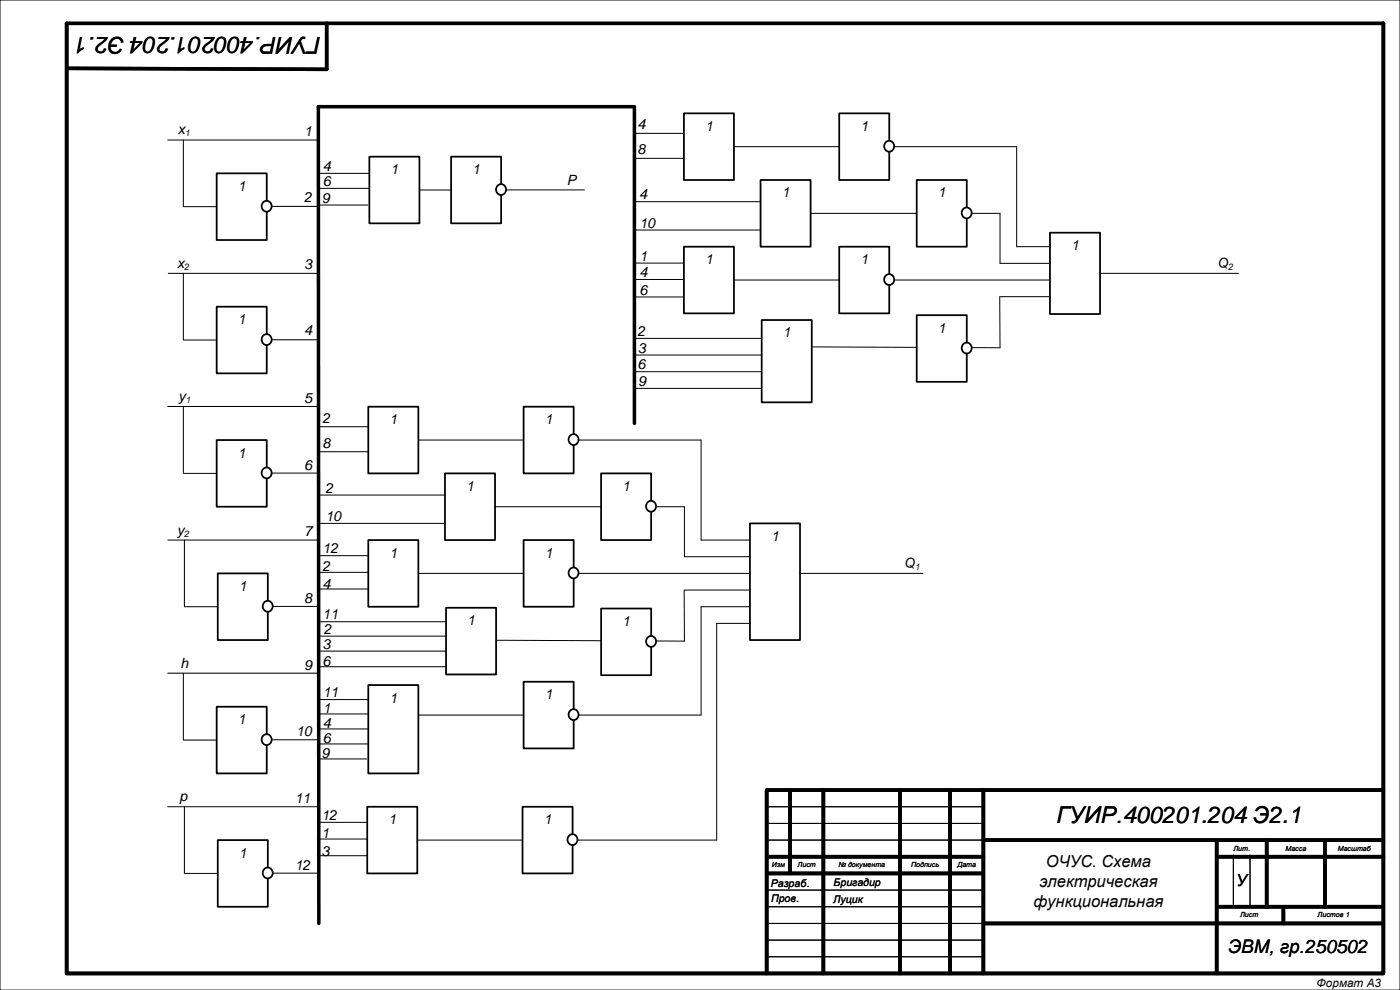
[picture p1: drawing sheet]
<svg xmlns="http://www.w3.org/2000/svg" width="420mm" height="297mm" viewBox="0 0 420 297" stroke-linecap="round" stroke-linejoin="round" font-family="sans-serif">
<path d="M0 0h420v297h-420zM230 242h65M230 247h65M230 252h65M370 256.5v15.5M375 256.5v15.5M230 267h65M230 272h65M230 277h65.1M230 282h65M230 287h65" fill="none" stroke="#000" stroke-width=".3"/>
<g fill="none" stroke="#000" stroke-width="1.1">
<path d="M20 7h395v285h-395zM98 7v13.8l-78-.3M95.5 32l.1 245M237 237v25M247 237v55M270 237v55M285 237v55M295 237v55M415 237h-185v55M230 257h65M295 252h120M365 252v40"/>
<path d="M365 257h50M380 252v20M397.5 252v20M230 262h65M295 277h120M365 272h50M385 272v5"/>
</g>
<path d="M110.8 47h15v20h-15z" fill-rule="evenodd" fill="#fff"/>
<path d="M110.8 47h15v20h-15z" fill="none" stroke="#000" stroke-width=".53"/>
<path d="M95.8 52h15M95.8 56.5h15M125.8 57h14.5" fill="none" stroke="#000" stroke-width=".3"/>
<path d="M110.5 122h15v20h-15z" fill-rule="evenodd" fill="#fff"/>
<path d="M110.5 122h15v20h-15z" fill="none" stroke="#000" stroke-width=".53"/>
<path d="M95.5 128h15M95.5 135.5h15M125.5 132h84.8" fill="none" stroke="#000" stroke-width=".3"/>
<path d="M65.3 172h15v20h-15z" fill-rule="evenodd" fill="#fff"/>
<path d="M65.3 172h15v20h-15z" fill="none" stroke="#000" stroke-width=".53"/>
<path d="M79.4 180.5a1.54 1.54 0 0 1 2.1 .4 1.54 1.54 0 0 1-.3 2.1 1.54 1.54 0 0 1-2.1-.2 1.74 1.74 0 0 1 .3-2.3z" fill-rule="evenodd" fill="#fff"/>
<path d="M79.4 180.5a1.54 1.54 0 0 1 2.1 .4 1.54 1.54 0 0 1-.3 2.1 1.54 1.54 0 0 1-2.1-.2 1.74 1.74 0 0 1 .3-2.3z" fill="none" stroke="#000" stroke-width=".53"/>
<path d="M50.3 42h45M50.5 82h44.8M50.3 121.9h44.9M50.3 162h45M55.3 162v20M55.5 182h9.8M81.8 181.9h13.5" fill="none" stroke="#000" stroke-width=".3"/>
<path d="M65 52h15v20h-15z" fill-rule="evenodd" fill="#fff"/>
<path d="M65 52h15v20h-15z" fill="none" stroke="#000" stroke-width=".53"/>
<circle cx="79.9" cy="61.8" r="1.57" fill="#fff"/>
<circle cx="79.9" cy="61.8" r="1.57" fill="none" stroke="#000" stroke-width=".53"/>
<path d="M55 42v20M55.2 62h9.8M81.5 61.9h13.5" fill="none" stroke="#000" stroke-width=".3"/>
<path d="M65 92h15v20h-15z" fill-rule="evenodd" fill="#fff"/>
<path d="M65 92h15v20h-15z" fill="none" stroke="#000" stroke-width=".53"/>
<circle cx="79.9" cy="101.8" r="1.58" fill="#fff"/>
<circle cx="79.9" cy="101.8" r="1.58" fill="none" stroke="#000" stroke-width=".53"/>
<path d="M55 82v20M55.2 102h9.8M81.5 101.9h13.5" fill="none" stroke="#000" stroke-width=".3"/>
<path d="M65 132h15v20h-15z" fill-rule="evenodd" fill="#fff"/>
<path d="M65 132h15v20h-15z" fill="none" stroke="#000" stroke-width=".53"/>
<circle cx="79.9" cy="141.8" r="1.57" fill="#fff"/>
<circle cx="79.9" cy="141.8" r="1.57" fill="none" stroke="#000" stroke-width=".53"/>
<path d="M55 122v20M55.2 142h9.8M81.5 141.9h13.5" fill="none" stroke="#000" stroke-width=".3"/>
<path d="M65.3 252h15v20h-15z" fill-rule="evenodd" fill="#fff"/>
<path d="M65.3 252h15v20h-15z" fill="none" stroke="#000" stroke-width=".53"/>
<circle cx="80.2" cy="261.8" r="1.57" fill="#fff"/>
<circle cx="80.2" cy="261.8" r="1.57" fill="none" stroke="#000" stroke-width=".53"/>
<path d="M50.3 201.9h44.9M50.3 242h45M55.3 242v20M55.5 262h9.8M81.8 261.9h13.5" fill="none" stroke="#000" stroke-width=".3"/>
<path d="M65 212h15v20h-15z" fill-rule="evenodd" fill="#fff"/>
<path d="M65 212h15v20h-15z" fill="none" stroke="#000" stroke-width=".53"/>
<circle cx="79.9" cy="221.8" r="1.57" fill="#fff"/>
<circle cx="79.9" cy="221.8" r="1.57" fill="none" stroke="#000" stroke-width=".53"/>
<path d="M95.3 61.5h15M55 202v20M55.2 222h9.8M81.5 221.9h13.5" fill="none" stroke="#000" stroke-width=".3"/>
<path d="M135.3 47h15v20h-15z" fill-rule="evenodd" fill="#fff"/>
<path d="M135.3 47h15v20h-15z" fill="none" stroke="#000" stroke-width=".53"/>
<circle cx="150.2" cy="56.8" r="1.58" fill="#fff"/>
<circle cx="150.2" cy="56.8" r="1.58" fill="none" stroke="#000" stroke-width=".53"/>
<path d="M151.8 57h23.5" fill="none" stroke="#000" stroke-width=".3"/>
<path d="M133.5 142h15v20h-15z" fill-rule="evenodd" fill="#fff"/>
<path d="M133.5 142h15v20h-15z" fill="none" stroke="#000" stroke-width=".53"/>
<path d="M95.3 148.5h38M95.3 157h38M148.5 152h56.8" fill="none" stroke="#000" stroke-width=".3"/>
<path d="M110.5 162h15v20h-15z" fill-rule="evenodd" fill="#fff"/>
<path d="M110.5 162h15v20h-15z" fill="none" stroke="#000" stroke-width=".53"/>
<path d="M95.5 176.7h15M95.5 171.7h15M95.5 166.7h15M125.5 172h99.5" fill="none" stroke="#000" stroke-width=".3"/>
<path d="M133.8 182.3h15v20h-15z" fill-rule="evenodd" fill="#fff"/>
<path d="M133.8 182.3h15v20h-15z" fill="none" stroke="#000" stroke-width=".53"/>
<path d="M95.3 186.5h38.5M95.3 190.8h38.5M95.3 195.3h38.5M148.8 192.1l56.5 .2M95.3 200h38.5" fill="none" stroke="#000" stroke-width=".3"/>
<path d="M157.1 122h15v20h-15z" fill-rule="evenodd" fill="#fff"/>
<path d="M157.1 122h15v20h-15z" fill="none" stroke="#000" stroke-width=".53"/>
<path d="M171.2 130.5a1.54 1.54 0 0 1 2.1 .4 1.54 1.54 0 0 1-.3 2.1 1.54 1.54 0 0 1-2.1-.2 1.74 1.74 0 0 1 .3-2.3z" fill-rule="evenodd" fill="#fff"/>
<path d="M171.2 130.5a1.54 1.54 0 0 1 2.1 .4 1.54 1.54 0 0 1-.3 2.1 1.54 1.54 0 0 1-2.1-.2 1.74 1.74 0 0 1 .3-2.3z" fill="none" stroke="#000" stroke-width=".53"/>
<path d="M180.3 142h15v20h-15z" fill-rule="evenodd" fill="#fff"/>
<path d="M180.3 142h15v20h-15z" fill="none" stroke="#000" stroke-width=".53"/>
<circle cx="195.2" cy="151.8" r="1.57" fill="#fff"/>
<circle cx="195.2" cy="151.8" r="1.57" fill="none" stroke="#000" stroke-width=".53"/>
<path d="M157.1 162h15v20h-15z" fill-rule="evenodd" fill="#fff"/>
<path d="M157.1 162h15v20h-15z" fill="none" stroke="#000" stroke-width=".53"/>
<circle cx="172" cy="171.8" r="1.57" fill="#fff"/>
<circle cx="172" cy="171.8" r="1.57" fill="none" stroke="#000" stroke-width=".53"/>
<path d="M180.3 182.5h15.1v20h-15.1z" fill-rule="evenodd" fill="#fff"/>
<path d="M180.3 182.5h15.1v20h-15.1z" fill="none" stroke="#000" stroke-width=".53"/>
<circle cx="195.2" cy="192.4" r="1.57" fill="#fff"/>
<circle cx="195.2" cy="192.4" r="1.57" fill="none" stroke="#000" stroke-width=".53"/>
<path d="M210.3 132v30M205.3 152v15M205.2 177l.1 15.3" fill="none" stroke="#000" stroke-width=".3"/>
<path d="M110.5 205.5h15v26.5h-15z" fill-rule="evenodd" fill="#fff"/>
<path d="M110.5 205.5h15v26.5h-15z" fill="none" stroke="#000" stroke-width=".53"/>
<path d="M125.5 214.5h84.8" fill="none" stroke="#000" stroke-width=".3"/>
<path d="M157.1 204.5h15v20h-15z" fill-rule="evenodd" fill="#fff"/>
<path d="M157.1 204.5h15v20h-15z" fill="none" stroke="#000" stroke-width=".53"/>
<circle cx="172" cy="214.3" r="1.57" fill="#fff"/>
<circle cx="172" cy="214.3" r="1.57" fill="none" stroke="#000" stroke-width=".53"/>
<path d="M205.3 177h19.7M205.3 167h19.7M210.3 162h14.7M225 182h-14.7v32.5M95.9 209.8h14.4M95.9 214.2h14.4M95.9 218.7h14.4M95.9 223.2h14.4" fill="none" stroke="#000" stroke-width=".3"/>
<path d="M225 157h15v35h-15z" fill-rule="evenodd" fill="#fff"/>
<path d="M225 157h15v35h-15z" fill="none" stroke="#000" stroke-width=".53"/>
<path d="M240 172h36.9" fill="none" stroke="#000" stroke-width=".3"/>
<path d="M95.5 32h94.5M190.3 32v95" fill="none" stroke="#000" stroke-width="1.1"/>
<path d="M205.2 34h15v20h-15z" fill-rule="evenodd" fill="#fff"/>
<path d="M205.2 34h15v20h-15z" fill="none" stroke="#000" stroke-width=".53"/>
<path d="M190.2 40h15M190.2 47.5h15M220.2 44h84.8" fill="none" stroke="#000" stroke-width=".3"/>
<path d="M228.2 54h15v20h-15z" fill-rule="evenodd" fill="#fff"/>
<path d="M228.2 54h15v20h-15z" fill="none" stroke="#000" stroke-width=".53"/>
<path d="M190 60.5h38M190 69h38M243.2 64h56.8" fill="none" stroke="#000" stroke-width=".3"/>
<path d="M205.2 74h15v20h-15z" fill-rule="evenodd" fill="#fff"/>
<path d="M205.2 74h15v20h-15z" fill="none" stroke="#000" stroke-width=".53"/>
<path d="M220.2 84h94.8" fill="none" stroke="#000" stroke-width=".3"/>
<path d="M228.5 96h15v24.7h-15z" fill-rule="evenodd" fill="#fff"/>
<path d="M228.5 96h15v24.7h-15z" fill="none" stroke="#000" stroke-width=".53"/>
<path d="M190 101.5h38.5M190 106.5h38.5M243.5 104.1l56.5 .2" fill="none" stroke="#000" stroke-width=".3"/>
<path d="M251.8 34h15v20h-15z" fill-rule="evenodd" fill="#fff"/>
<path d="M251.8 34h15v20h-15z" fill="none" stroke="#000" stroke-width=".53"/>
<path d="M265.9 42.5a1.54 1.54 0 0 1 2.1 .4 1.54 1.54 0 0 1-.3 2.1 1.54 1.54 0 0 1-2.2-.2 1.74 1.74 0 0 1 .4-2.3z" fill-rule="evenodd" fill="#fff"/>
<path d="M265.9 42.5a1.54 1.54 0 0 1 2.1 .4 1.54 1.54 0 0 1-.3 2.1 1.54 1.54 0 0 1-2.2-.2 1.74 1.74 0 0 1 .4-2.3z" fill="none" stroke="#000" stroke-width=".53"/>
<path d="M275 54h15v20h-15z" fill-rule="evenodd" fill="#fff"/>
<path d="M275 54h15v20h-15z" fill="none" stroke="#000" stroke-width=".53"/>
<circle cx="289.9" cy="63.8" r="1.57" fill="#fff"/>
<circle cx="289.9" cy="63.8" r="1.57" fill="none" stroke="#000" stroke-width=".53"/>
<path d="M251.8 74h15v20h-15z" fill-rule="evenodd" fill="#fff"/>
<path d="M251.8 74h15v20h-15z" fill="none" stroke="#000" stroke-width=".53"/>
<circle cx="266.7" cy="83.8" r="1.57" fill="#fff"/>
<circle cx="266.7" cy="83.8" r="1.57" fill="none" stroke="#000" stroke-width=".53"/>
<path d="M275 94.5h15v20h-15z" fill-rule="evenodd" fill="#fff"/>
<path d="M275 94.5h15v20h-15z" fill="none" stroke="#000" stroke-width=".53"/>
<circle cx="289.9" cy="104.4" r="1.57" fill="#fff"/>
<circle cx="289.9" cy="104.4" r="1.57" fill="none" stroke="#000" stroke-width=".53"/>
<path d="M305 44v30h10M300 64v15h15M299.9 89l.1 15.3M300 89h15" fill="none" stroke="#000" stroke-width=".3"/>
<path d="M315 69.8h15v24.4h-15z" fill-rule="evenodd" fill="#fff"/>
<path d="M315 69.8h15v24.4h-15z" fill="none" stroke="#000" stroke-width=".53"/>
<path d="M190.6 78.9h14.4M190.6 83.8h14.4M190.6 89.1h14.4M330 82h41.5M190.3 111.5h38M190.3 116.5h38M215 187h10M215 187v65M95.6 227.7h14.4" fill="none" stroke="#000" stroke-width=".3"/>
<path d="M110.2 242h15v20h-15z" fill-rule="evenodd" fill="#fff"/>
<path d="M110.2 242h15v20h-15z" fill="none" stroke="#000" stroke-width=".53"/>
<path d="M95.2 256.7h15M95.2 251.7h15M95.2 246.7h15M125.2 252h89.8" fill="none" stroke="#000" stroke-width=".3"/>
<path d="M156.8 242h15v20h-15z" fill-rule="evenodd" fill="#fff"/>
<path d="M156.8 242h15v20h-15z" fill="none" stroke="#000" stroke-width=".53"/>
<circle cx="171.7" cy="251.8" r="1.57" fill="#fff"/>
<circle cx="171.7" cy="251.8" r="1.57" fill="none" stroke="#000" stroke-width=".53"/>
<g font-size="7">
<text x="96.2" y="11" transform="rotate(-180 96.2 11)">ГУИР.400201.204 Э2.1</text>
<text x="317" y="247">ГУИР.400201.204 Э2.1</text>
</g>
<text font-size="5.6" x="368.4" y="285.7">ЭВМ, гр.250502</text>
<g font-size="5">
<text x="313.7" y="260.2">ОЧУС. Схема</text>
<text x="311.8" y="266.1">электрическая</text>
<text x="370.8" y="265.7">У</text>
<text x="310.1" y="272.1">функциональная</text>
</g>
<g font-size="4.2">
<text x="53.3" y="40.3">x</text>
<text x="91.2" y="40.8">1</text>
<text x="191.3" y="38.8">4</text>
<text x="211.5" y="39.2">1</text>
<text x="258.1" y="39.2">1</text>
<text x="191.3" y="46.3">8</text>
<text x="96.9" y="51.3">4</text>
<text x="117.2" y="52.2">1</text>
<text x="141.7" y="52.2">1</text>
<text x="71.3" y="57.2">1</text>
<text x="96.9" y="55.8">6</text>
<text x="170.1" y="55.3">P</text>
<text x="191.8" y="59.8">4</text>
<text x="234.5" y="59.2">1</text>
<text x="281.4" y="59.2">1</text>
<text x="91.2" y="60.6">2</text>
<text x="96.6" y="60.8">9</text>
<text x="191.8" y="68.3">10</text>
<text x="321.3" y="75">1</text>
<text x="53.2" y="80.3">x</text>
<text x="91.2" y="80.8">3</text>
<text x="191.9" y="78.2">1</text>
<text x="191.9" y="83.1">4</text>
<text x="211.5" y="79.2">1</text>
<text x="258.1" y="79.2">1</text>
<text x="365.1" y="80.3">Q</text>
<text x="191.9" y="88.4">6</text>
<text x="71.3" y="97.2">1</text>
<text x="91.2" y="100.6">4</text>
<text x="191.3" y="100.8">2</text>
<text x="234.9" y="101.2">1</text>
<text x="281.4" y="99.8">1</text>
<text x="191.3" y="105.8">3</text>
<text x="191.3" y="110.8">6</text>
<text x="191.4" y="115.8">9</text>
<text x="53.5" y="120.3">y</text>
<text x="91.2" y="120.8">5</text>
<text x="96.7" y="126.8">2</text>
<text x="116.8" y="127.2">1</text>
<text x="163.4" y="127.2">1</text>
<text x="71.3" y="137.2">1</text>
<text x="96.7" y="134.3">8</text>
<text x="91.2" y="140.9">6</text>
<text x="97.6" y="147.8">2</text>
<text x="139.8" y="147.2">1</text>
<text x="186.7" y="147.2">1</text>
<text x="53.2" y="160.4">y</text>
<text x="91.2" y="160.9">7</text>
<text x="97.6" y="156.3">10</text>
<text x="96.7" y="166">12</text>
<text x="116.8" y="167.2">1</text>
<text x="163.4" y="167.2">1</text>
<text x="231.3" y="162.2">1</text>
<text x="96.7" y="171.3">2</text>
<text x="271.1" y="170.4">Q</text>
<text x="71.7" y="177.2">1</text>
<text x="96.7" y="176.8">4</text>
<text x="91.2" y="180.9">8</text>
<text x="96.7" y="185.8">11</text>
<text x="97.1" y="190.3">2</text>
<text x="140.1" y="187.6">1</text>
<text x="186.7" y="187.8">1</text>
<text x="96.7" y="194.6">3</text>
<text x="54.2" y="200.3">h</text>
<text x="91.2" y="200.9">9</text>
<text x="96.7" y="199.8">6</text>
<text x="96.8" y="209.1">11</text>
<text x="163.4" y="209.7">1</text>
<text x="96.8" y="213.8">1</text>
<text x="116.8" y="210.8">1</text>
<text x="71.3" y="217.2">1</text>
<text x="88.8" y="220.9">10</text>
<text x="96.8" y="218.3">4</text>
<text x="96.5" y="227.3">9</text>
<text x="96.8" y="222.8">6</text>
<text x="53.8" y="240.4">p</text>
<text x="88.4" y="240.9">11</text>
<text x="96.4" y="246">12</text>
<text x="96.4" y="251.3">1</text>
<text x="116.5" y="247.3">1</text>
<text x="163.1" y="247.3">1</text>
<text x="71.7" y="257.3">1</text>
<text x="96.4" y="256.8">3</text>
<text x="88.4" y="260.9">12</text>
</g>
<text font-size="3.5" x="395" y="296">Формат А3</text>
<g font-size="3.2">
<text x="231.2" y="266">Разраб.</text>
<text x="250.1" y="265.9">Бригадир</text>
<text x="231.3" y="270.5">Пров.</text>
<text x="250" y="270.9">Луцик</text>
</g>
<g font-size="2.8">
<text x="55.5" y="40.9">1</text>
<text x="55.3" y="80.9">2</text>
<text x="368.4" y="80.9">2</text>
<text x="55.6" y="120.9">1</text>
<text x="55.3" y="160.9">2</text>
<text x="274.4" y="170.9">1</text>
</g>
<g font-size="2.1">
<text x="370" y="255.2">Лит.</text>
<text x="385.7" y="255.2">Масса</text>
<text x="401.3" y="255.2">Масштаб</text>
<text x="231.5" y="260.2">Изм</text>
<text x="239.3" y="260.2">Лист</text>
<text x="251.5" y="260.2">№ документа</text>
<text x="273.3" y="260.2">Подпись</text>
<text x="287.2" y="260.2">Дата</text>
<text x="372" y="275.2">Лист</text>
<text x="395.3" y="275.2">Листов 1</text>
</g>
</svg>
